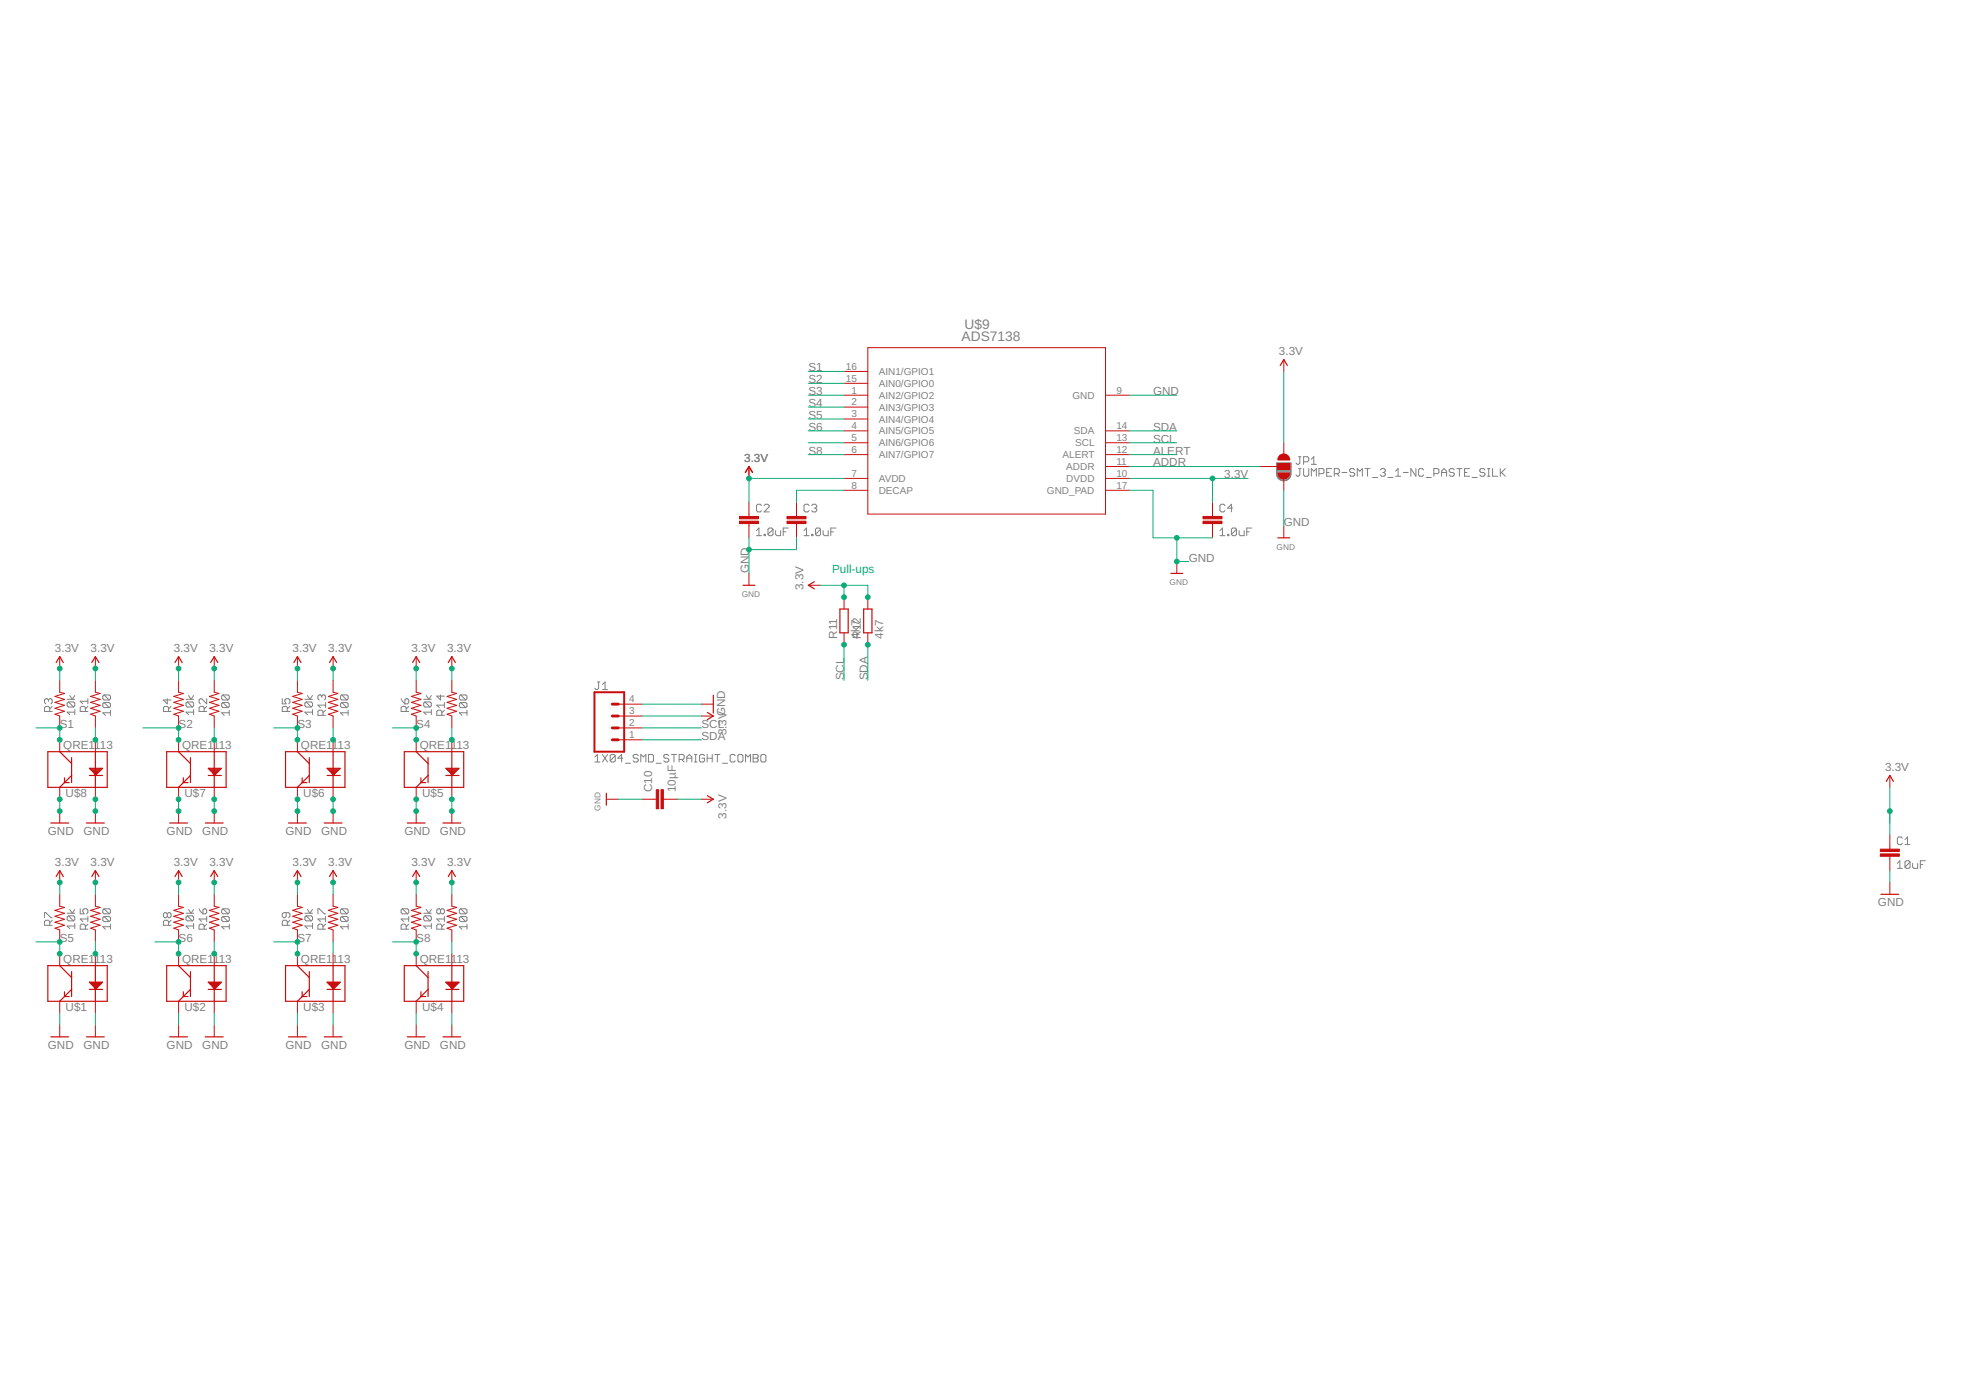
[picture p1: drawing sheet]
<svg xmlns="http://www.w3.org/2000/svg" width="420mm" height="297mm" viewBox="0 0 420 297" stroke-linecap="round" stroke-linejoin="round" font-family="sans-serif">
<g fill="none" stroke="#808080" stroke-width=".21">
<path d="M277.5 97.6h.5M277.8 97.6v1.4l-.3 .2h-.3l-.2-.2M278.6 98.7h.8l.3-.3v-.5l-.3-.3h-.8v1.6M280.2 99.2h1.1M280.2 98.1l.6-.5v1.6M161.7 113.4l.5-.6v1.7M161.7 114.5h1.1M162.8 108l-.3-.2h-.6l-.2 .2v1.1l.2 .3h.6l.3-.3M163.3 114.2h.3v.3h-.3zM163.3 108l.3-.2h.5l.3 .2v.3l-1.1 1.1h1.1M165.2 113.1v1.1l-.3 .3h-.5l-.3-.3M165.2 113.1l-.3-.3h-.5l-.3 .3v1.1"/>
<path d="M165.2 113.1l-1.1 1.1M165.8 113.4v.8l.2 .3h.8v-1.1M167.4 113.6h.5M168.5 112.8h-1.1v1.7M171.8 114.5h1.1M171.8 113.4l.6-.6v1.7M172.9 108l-.3-.2h-.5l-.3 .2v1.1l.3 .3h.5l.3-.3M173.5 114.2h.2v.3h-.2zM173.5 108l.2-.2h.6l.2 .2v.3l-.2 .3M174 108.6h.3M174.3 108.6l.2 .2v.3l-.2 .3h-.6l-.2-.3M175.4 113.1v1.1l-.3 .3h-.6l-.2-.3"/>
<path d="M175.4 113.1l-.3-.3h-.6l-.2 .3v1.1M175.4 113.1l-1.1 1.1M175.9 113.4v.8l.3 .3h.8v-1.1M177.5 113.6h.6M178.6 112.8h-1.1v1.7M260.7 114.5h1.1M260.7 113.4l.6-.6v1.7M261.8 108l-.3-.2h-.5l-.3 .2v1.1l.3 .3h.5l.3-.3M262.4 114.2h.2v.3h-.2zM263.4 108.6h-1l.8-.8v1.6M264.2 113.1v1.1l-.2 .3h-.6l-.2-.3M264.2 113.1l-.2-.3h-.6l-.2 .3v1.1"/>
<path d="M264.2 113.1l-1 1.1M264.8 113.4v.8l.3 .3h.8v-1.1M266.4 113.6h.6M267.5 112.8h-1.1v1.7M277.5 100.1h.5M277.8 100.1v1.4l-.3 .3h-.3l-.2-.3M278.6 100.1v1.4l.3 .3h.5l.3-.3v-1.4M280.2 101.8v-1.7l.6 .6 .5-.6v1.7M281.9 101.2h.8l.3-.2v-.6l-.3-.3h-.8v1.7M283.5 101h.6M284.6 100.1h-1.1v1.7h1.1M285.2 101.2h.8l.2-.2v-.6l-.2-.3h-.8v1.7"/>
<path d="M285.7 101.2l.5 .6M286.8 101h1.1M289.5 100.4l-.3-.3h-.5l-.3 .3v.3l.3 .3h.5l.3 .2v.3l-.3 .3h-.5l-.3-.3M290.1 101.8v-1.7l.5 .6 .5-.6v1.7M291.7 100.1h1.1M292.2 100.1v1.7M293.3 102h1.1M295 100.4l.3-.3h.5l.3 .3v.3l-.3 .3M295.5 101h.3M295.8 101l.3 .2v.3l-.3 .3h-.5l-.3-.3M296.6 102h1.1M298.3 101.8h1"/>
<path d="M298.3 100.7l.5-.6v1.7M299.9 101h1.1M302.6 100.1v1.7l-1.1-1.7v1.7M304.2 100.4l-.2-.3h-.6l-.2 .3v1.1l.2 .3h.6l.2-.3M304.8 102h1.1M306.4 101.2h.9l.2-.2v-.6l-.2-.3h-.9v1.7M308.1 101h1.1M308.1 101.8v-1.1l.5-.6 .6 .6v1.1M310.8 100.4l-.3-.3h-.5l-.3 .3v.3l.3 .3h.5l.3 .2v.3l-.3 .3h-.5l-.3-.3M311.3 100.1h1.1M311.9 100.1v1.7M313 101h.5"/>
<path d="M314.1 100.1h-1.1v1.7h1.1M314.6 102h1.1M317.4 100.4l-.3-.3h-.6l-.2 .3v.3l.2 .3h.6l.3 .2v.3l-.3 .3h-.6l-.2-.3M317.9 101.8h.5M317.9 100.1h.5M318.2 100.1v1.7M319 100.1v1.7h1.1M320.6 100.1v1.7M320.9 101l.8 .8M321.7 100.1l-1.1 1.1M10.4 149.6l-.3-.3h-.3l-.3 .3v.5l.3 .3M10.4 149.6l.2-.3h.3l.3 .3v.5l-.3 .3"/>
<path d="M10.4 149.6v.3M10.6 152v-.8l-.2-.2h-.6l-.3 .2v.8h1.7M11.2 151l-.6 .5M14.4 149.4h1.6M14.6 150h1.1l.3 .3v.5l-.3 .3M14.6 150l-.2 .3v.5l.2 .3h1.1M14.6 150l1.1 1.1M14.9 148.6l.6 .8 .5-.8M16 152.2h-1.6l.5 .5M16 151.6v1.1M18.2 152v-.8l-.2-.2h-.6l-.3 .2v.8h1.7M18.8 151l-.6 .5"/>
<path d="M18.8 149.9h-1.7l.6 .5M18.8 149.3v1.1M22.2 148.5h1.1l.3 .3v.5l-.3 .3M22.2 150.1h1.1l.3 .3v.5l-.3 .3M22.2 150.1l-.2 .3v.5l.2 .3h1.1M22.2 148.5l-.2 .3v.5l.2 .3h1.1M22.2 150.1l1.1 1.1M22.2 148.5l1.1 1.1M23.6 152.3h-1.6l.5 .6M23.6 151.8v1.1M35.8 149.3v1.1l-.9-.8h1.7M36 152v-.8l-.2-.2h-.6l-.3 .2v.8h1.7"/>
<path d="M36.6 151l-.6 .5M39.8 149.4h1.6M40 150l-.2 .3v.5l.2 .3h1.1M40 150h1.1l.3 .3v.5l-.3 .3M40 150l1.1 1.1M40.3 148.6l.5 .8 .6-.8M41.4 152.2h-1.6l.5 .5M41.4 151.6v1.1M43.6 152v-.8l-.2-.2h-.6l-.3 .2v.8h1.7M44.2 149.3v1.1l-1.1-1.1h-.3l-.3 .3v.5l.3 .3M44.2 151l-.6 .5M47.6 150.1l-.2 .3v.5l.2 .3h1.1"/>
<path d="M47.6 150.1h1.1l.3 .3v.5l-.3 .3M47.6 148.5l-.2 .3v.5l.2 .3h1.1M47.6 148.5h1.1l.3 .3v.5l-.3 .3M47.6 150.1l1.1 1.1M47.6 148.5l1.1 1.1M49 152.3h-1.6l.5 .6M49 151.8v1.1M60.3 149.3v1.1h.9l-.3-.5v-.3l.3-.3h.5l.3 .3v.5l-.3 .3M61.4 152v-.8l-.2-.2h-.6l-.3 .2v.8h1.7M62 151l-.6 .5M65.2 149.4h1.6M65.4 150l-.2 .3v.5l.2 .3h1.1"/>
<path d="M65.4 150h1.1l.3 .3v.5l-.3 .3M65.4 150l1.1 1.1M65.7 148.6l.5 .8 .6-.8M66.8 152.2h-1.6l.5 .5M66.8 151.6v1.1M68.8 148.8l-.3-.3h-.3l-.3 .3v.5l.3 .3M68.8 148.8l.2-.3h.3l.3 .3v.5l-.3 .3M68.8 148.8v.2M69 152.9v-.9l-.2-.2h-.6l-.3 .2v.9h1.7M69.6 151.8l-.6 .5M69.6 150.7h-1.7l.6 .5M69.6 150.1v1.1"/>
<path d="M73 150.1l-.2 .3v.5l.2 .3h1.1M73 150.1h1.1l.3 .3v.5l-.3 .3M73 148.5l-.2 .3v.5l.2 .3h1.1M73 148.5h1.1l.3 .3v.5l-.3 .3M73 150.1l1.1 1.1M73 148.5l1.1 1.1M74.4 152.3h-1.6l.5 .6M74.4 151.8v1.1M85.7 149.3l.8 1.1M86.8 152v-.8l-.3-.2h-.5l-.3 .2v.8h1.7M86.8 149.3h.3l.3 .3v.5l-.3 .3h-.6v-.8zM87.4 151l-.6 .5"/>
<path d="M90.6 149.4h1.6M90.8 150l-.2 .3v.5l.2 .3h1.1M90.8 150h1.1l.3 .3v.5l-.3 .3M90.8 150l1.1 1.1M91.1 148.6l.5 .8 .6-.8M92.2 152.2h-1.6l.5 .5M92.2 151.6v1.1M94.1 148.5v1.1l-.8-.8h1.7M94.4 152.9v-.9l-.3-.2h-.5l-.3 .2v.9h1.7M95 150.7h-1.7l.6 .5M95 151.8l-.6 .5M95 150.1v1.1"/>
<path d="M98.4 150.1l-.2 .3v.5l.2 .3h1.1M98.4 150.1h1.1l.3 .3v.5l-.3 .3M98.4 148.5l-.2 .3v.5l.2 .3h1.1M98.4 148.5h1.1l.3 .3v.5l-.3 .3M98.4 150.1l1.1 1.1M98.4 148.5l1.1 1.1M99.8 152.3h-1.6l.5 .6M99.8 151.8v1.1M127.7 145.7h.5M127.9 145.7v1.4l-.2 .3h-.3l-.3-.3M128.8 147.4h1M128.8 146.3l.5-.6v1.7"/>
<path d="M127.1 161.8l.6-.6v1.6M127.1 162.8h1.1M128.8 161.2l1 1.6M129.8 161.2l-1 1.6M131.5 161.5v1.1l-.3 .2h-.5l-.3-.2M131.5 161.5l-.3-.3h-.5l-.3 .3v1.1M131.5 161.5l-1.1 1.1M133.1 162h-1.1l.8-.8v1.6M133.7 163.1h1M136.4 161.5l-.3-.3h-.5l-.3 .3v.3l.3 .2h.5l.3 .3v.3l-.3 .2h-.5l-.3-.2M136.9 162.8v-1.6l.6 .6 .5-.6v1.6M138.6 161.2h.8l.3 .3v1.1l-.3 .2h-.8z"/>
<path d="M140.2 163.1h1.1M142.9 161.5l-.2-.3h-.6l-.2 .3v.3l.2 .2h.6l.2 .3v.3l-.2 .2h-.6l-.2-.2M143.5 161.2h1.1M144 161.2v1.6M145.1 162.3h.8l.3-.3v-.5l-.3-.3h-.8v1.6M145.7 162.3l.5 .5M146.8 162h1M146.8 162.8v-1l.5-.6 .5 .6v1M148.4 162.8h.5M148.4 161.2h.5M148.7 161.2v1.6M150.6 161.5l-.3-.3h-.5l-.3 .3v1.1l.3 .2h.5l.3-.2v-.6h-.6"/>
<path d="M151.1 162h1.1M151.1 161.2v1.6M152.2 161.2v1.6M152.8 161.2h1.1M153.3 161.2v1.6M154.4 163.1h1.1M157.1 161.5l-.2-.3h-.6l-.3 .3v1.1l.3 .2h.6l.2-.2M157.7 161.5l.2-.3h.6l.3 .3v1.1l-.3 .2h-.6l-.2-.2zM159.3 162.8v-1.6l.6 .6 .5-.6v1.6M161 161.2h.8l.2 .3v.3l-.2 .2 .2 .3v.3l-.2 .2h-.8zM161 162h.8M162.6 161.5l.3-.3h.5l.3 .3v1.1l-.3 .2h-.5l-.3-.2z"/>
<path d="M406.6 179.1l-.3-.2h-.6l-.2 .2v1.1l.2 .3h.6l.3-.3M407.1 179.4l.5-.5v1.6M9.5 196.1v-1.1h.3l1.1 1.1h.3M10.6 197.7v-.8l-.2-.2h-.6l-.3 .2v.8h1.7M11.2 196.7l-.6 .5M14.4 195.2h1.6M14.6 195.7h1.1l.3 .3v.5l-.3 .3M14.6 195.7l-.2 .3v.5l.2 .3h1.1M14.6 195.7l1.1 1.1M14.9 194.4l.6 .8 .5-.8M16 197.3v1.1M16 197.9h-1.6l.5 .5"/>
<path d="M17.1 194.2v1.1h.9l-.3-.5v-.3l.3-.3h.5l.3 .3v.5l-.3 .3M18.2 198.6v-.8l-.2-.3h-.6l-.3 .3v.8h1.7M18.8 196.4h-1.7l.6 .5M18.8 195.9v1M18.8 197.5l-.6 .5M22.2 194.2h1.1l.3 .3v.5l-.3 .3M22.2 195.9h1.1l.3 .2v.6l-.3 .2M22.2 194.2l-.2 .3v.5l.2 .3h1.1M22.2 195.9l-.2 .2v.6l.2 .2h1.1M22.2 195.9l1.1 1M22.2 194.2l1.1 1.1M23.6 197.5v1.1"/>
<path d="M23.6 198h-1.6l.5 .6M35.8 195.3l-.3-.3h-.3l-.3 .3v.5l.3 .3h.3l.3-.3M35.8 195.3v.5M35.8 195.3l.2-.3h.3l.3 .3v.5l-.3 .3h-.3l-.2-.3M36 197.7v-.8l-.2-.2h-.6l-.3 .2v.8h1.7M36.6 196.7l-.6 .5M39.8 195.2h1.6M40 195.7h1.1l.3 .3v.5l-.3 .3M40 195.7l-.2 .3v.5l.2 .3h1.1M40 195.7l1.1 1.1M40.3 194.4l.5 .8 .6-.8M41.4 197.3v1.1"/>
<path d="M41.4 197.9h-1.6l.5 .5M42.5 194.2l.3 .6 .6 .5M43.6 194.2h.3l.3 .3v.5l-.3 .3h-.5v-.8zM43.6 198.6v-.8l-.2-.3h-.6l-.3 .3v.8h1.7M44.2 196.4h-1.7l.6 .5M44.2 195.9v1M44.2 197.5l-.6 .5M47.6 194.2h1.1l.3 .3v.5l-.3 .3M47.6 195.9h1.1l.3 .2v.6l-.3 .2M47.6 194.2l-.2 .3v.5l.2 .3h1.1M47.6 195.9l-.2 .2v.6l.2 .2h1.1M47.6 195.9l1.1 1"/>
<path d="M47.6 194.2l1.1 1.1M49 197.5v1.1M49 198h-1.6l.5 .6M61.2 195v.8l-.3 .3h-.3l-.3-.3v-.5l.3-.3h1.1l.3 .3v.5l-.3 .3M61.4 197.7v-.8l-.2-.2h-.6l-.3 .2v.8h1.7M62 196.7l-.6 .5M65.2 195.2h1.6M65.4 195.7h1.1l.3 .3v.5l-.3 .3M65.4 195.7l-.2 .3v.5l.2 .3h1.1M65.4 195.7l1.1 1.1M65.7 194.4l.5 .8 .6-.8M66.8 197.3v1.1"/>
<path d="M66.8 197.9h-1.6l.5 .5M67.9 195.3v-1.1h.3l1.1 1.1h.3M69 198.6v-.8l-.2-.3h-.6l-.3 .3v.8h1.7M69.6 196.4h-1.7l.6 .5M69.6 195.9v1M69.6 197.5l-.6 .5M73 194.2h1.1l.3 .3v.5l-.3 .3M73 195.9h1.1l.3 .2v.6l-.3 .2M73 194.2l-.2 .3v.5l.2 .3h1.1M73 195.9l-.2 .2v.6l.2 .2h1.1M73 195.9l1.1 1M73 194.2l1.1 1.1"/>
<path d="M74.4 197.5v1.1M74.4 198h-1.6l.5 .6M86 194.2l-.3 .3v.5l.3 .3h1.1M86 194.2h1.1l.3 .3v.5l-.3 .3M86 194.2l1.1 1.1M86.8 198.6v-.8l-.3-.3h-.5l-.3 .3v.8h1.7M87.4 195.9v1M87.4 197.5l-.6 .5M87.4 196.4h-1.7l.6 .5M90.6 195.2h1.6M90.8 195.7h1.1l.3 .3v.5l-.3 .3M90.8 195.7l-.2 .3v.5l.2 .3h1.1"/>
<path d="M90.8 195.7l1.1 1.1M91.1 194.4l.5 .8 .6-.8M92.2 197.3v1.1M92.2 197.9h-1.6l.5 .5M94.1 194.5l-.2-.3h-.3l-.3 .3v.5l.3 .3h.3l.2-.3M94.1 194.5l.3-.3h.3l.3 .3v.5l-.3 .3h-.3l-.3-.3M94.1 194.5v.5M94.4 198.6v-.8l-.3-.3h-.5l-.3 .3v.8h1.7M95 196.4h-1.7l.6 .5M95 195.9v1M95 197.5l-.6 .5M98.4 194.2h1.1l.3 .3v.5l-.3 .3"/>
<path d="M98.4 195.9h1.1l.3 .2v.6l-.3 .2M98.4 194.2l-.2 .3v.5l.2 .3h1.1M98.4 195.9l-.2 .2v.6l.2 .2h1.1M98.4 195.9l1.1 1M98.4 194.2l1.1 1.1M99.8 197.5v1.1M99.8 198h-1.6l.5 .6M405.5 184.5l.5-.6v1.7M405.5 185.6h1.1M407.1 180.5h1.1M408.2 184.2v1.1l-.3 .3h-.5l-.3-.3M408.2 184.2l-.3-.3h-.5l-.3 .3v1.1"/>
<path d="M408.2 184.2l-1.1 1.1M408.7 184.5v.8l.3 .3h.8v-1.1M410.4 184.8h.5M411.5 183.9h-1.1v1.7"/>
</g>
<g fill="none" stroke="#808080" stroke-width=".25">
<path d="M272.8 99.9h3.1M272.8 99.7h3.1M272.8 99.5h3.1M272.8 99.3h3.1M272.8 99.1h3.1M272.8 101.3h3.1M272.8 101h3.1M272.8 100.8h3.1M272.8 100.6h3.1M272.8 100.4h3.1M272.8 100.2h3.1M272.9 101.5h2.9"/>
<path d="M272.9 101.7l-.1-2.8h3.1l-.1 2.8M272.9 101.7l.5 .7M272.9 101.7h2.9M273 101.9h2.7M273.2 102.2h2.3M273.4 102.4a1.53 1.53 0 0 0 1.9 0M273.4 102.4h1.9M273.8 102.6h1.2M275.8 101.7l-.5 .7"/>
</g>
<g fill="none" stroke="#c90d0c" stroke-width=".25">
<path d="M273.6 78.1l.8-1.3 .7 1.3M159.3 101l.8-1.3 .7 1.3M273.1 114.9h2.5M158.8 125.1h2.5M174 124.3l-1.2 .8 1.2 .7M179.5 130.2h1.8v5h-1.8zM184.6 130.2h1.8v5h-1.8zM250.2 122.5h2.6M12 141.6l.8-1.3 .7 1.3M19.6 141.6l.8-1.3 .7 1.3M37.4 141.6l.8-1.3 .7 1.3M45 141.6l.8-1.3 .7 1.3"/>
<path d="M62.8 141.6l.8-1.3 .7 1.3M70.4 141.6l.8-1.3 .7 1.3M88.2 141.6l.7-1.3 .8 1.3M95.8 141.6l.8-1.3 .7 1.3M151.2 152.3l1.2 .7-1.2 .8M152.4 148.6v3.8M10.2 160.6h12.7v7.7h-12.7zM10.9 175.9h3.8M12.8 160.6l2.5 2.6M13.8 166.2v1h1M15.3 161.9v5.3M15.3 165.7l-2.5 2.6"/>
<path d="M18.5 175.9h3.8M19.1 165.7h2.8M19.1 164.2h2.8l-1.5 1.5-.3-.5zM19.3 164.4h2.4M19.5 164.6h2M19.7 164.8h1.6M20 165.1h1M20.2 165.3h.6M20.3 165.5h.3M20.4 160.6v7.7M35.6 160.6h12.7v7.7h-12.7zM36.3 175.9h3.8"/>
<path d="M38.2 160.6l2.5 2.6M39.2 166.2v1h1M40.7 161.9v5.3M40.7 165.7l-2.5 2.6M43.9 175.9h3.8M44.5 165.7h2.8M44.5 164.2h2.8l-1.5 1.5-.3-.5zM44.7 164.4h2.4M44.9 164.6h2M45.1 164.8h1.6M45.4 165.1h1M45.6 165.3h.6"/>
<path d="M45.7 165.5h.3M45.8 160.6v7.7M61 160.6h12.7v7.7h-12.7zM61.7 175.9h3.8M63.6 160.6l2.5 2.6M64.6 166.2v1h1M66.1 165.7l-2.5 2.6M66.1 161.9v5.3M69.3 175.9h3.8M69.9 165.7h2.8M69.9 164.2h2.8l-1.5 1.5-.3-.5zM70.1 164.4h2.4"/>
<path d="M70.3 164.6h2M70.5 164.8h1.6M70.8 165.1h1M71 165.3h.6M71.1 165.5h.3M71.2 160.6v7.7M86.4 160.6h12.7v7.7h-12.7zM87 175.9h3.8M88.9 160.6l2.6 2.6M90 166.2v1h1M91.5 165.7l-2.6 2.6M91.5 161.9v5.3"/>
<path d="M94.7 175.9h3.8M95.3 165.7h2.8M95.3 164.2h2.8l-1.5 1.5-.3-.5zM95.5 164.4h2.4M95.7 164.6h2M95.9 164.8h1.6M96.2 165.1h1M96.4 165.3h.6M96.5 165.5h.3M96.6 160.6v7.7M129.6 169.5v2.6M151.2 170l1.2 .8-1.2 .8"/>
<path d="M403.1 167l.8-1.3 .7 1.3M12 187.3l.8-1.3 .7 1.3M19.6 187.3l.8-1.3 .7 1.3M37.4 187.3l.8-1.3 .7 1.3M45 187.3l.8-1.3 .7 1.3M62.8 187.3l.8-1.3 .7 1.3M70.4 187.3l.8-1.3 .7 1.3M88.2 187.3l.7-1.3 .8 1.3M95.8 187.3l.8-1.3 .7 1.3M402 191.1h3.8M10.2 206.4h12.7v7.6h-12.7zM12.8 206.4l2.5 2.5"/>
<path d="M13.8 211.9v1.1h1M15.3 207.6v5.4M15.3 211.4l-2.5 2.6M19.1 211.4h2.8M19.1 209.9h2.8l-1.5 1.5-.3-.5zM19.4 210.2h2.3M19.6 210.4h1.8M19.8 210.6h1.4M20 210.8h1M20.2 211.1h.6M20.3 211.3h.2M20.4 206.4v7.6"/>
<path d="M35.6 206.4h12.7v7.6h-12.7zM38.2 206.4l2.5 2.5M39.2 211.9v1.1h1M40.7 207.6v5.4M40.7 211.4l-2.5 2.6M44.5 211.4h2.8M44.5 209.9h2.8l-1.5 1.5-.3-.5zM44.8 210.2h2.3M45 210.4h1.8M45.2 210.6h1.4M45.4 210.8h1M45.6 211.1h.6"/>
<path d="M45.7 211.3h.2M45.8 206.4v7.6M61 206.4h12.7v7.6h-12.7zM63.6 206.4l2.5 2.5M64.6 211.9v1.1h1M66.1 207.6v5.4M66.1 211.4l-2.5 2.6M69.9 211.4h2.8M69.9 209.9h2.8l-1.5 1.5-.3-.5zM70.2 210.2h2.3M70.4 210.4h1.8M70.6 210.6h1.4"/>
<path d="M70.8 210.8h1M71 211.1h.6M71.1 211.3h.2M71.2 206.4v7.6M86.4 206.4h12.7v7.6h-12.7zM88.9 206.4l2.6 2.5M90 211.9v1.1h1M91.5 207.6v5.4M91.5 211.4l-2.6 2.6M95.3 211.4h2.8M95.3 209.9h2.8l-1.5 1.5-.3-.5zM95.5 210.2h2.3"/>
<path d="M95.8 210.4h1.8M96 210.6h1.4M96.2 210.8h1M96.4 211.1h.5M96.5 211.3h.2M96.6 206.4v7.6M10.9 221.6h3.8M18.5 221.6h3.8M36.3 221.6h3.8M43.9 221.6h3.8M61.7 221.6h3.8M69.3 221.6h3.8"/>
<path d="M87 221.6h3.8M94.7 221.6h3.8"/>
</g>
<g fill="none" stroke="#c90d0c" stroke-width=".21">
<path d="M180.4 79.4h5.1M185.5 74.3h50.8v35.6h-50.8zM274.4 76.8v2.6M160.1 99.7v2.5M180.4 84.5h5.1M180.4 87h5.1M180.4 89.5h5.1M180.4 92.1h5.1M180.4 94.6h5.1M180.4 97.2h5.1M180.4 81.9h5.1M236.3 84.5h5"/>
<path d="M236.3 92.1h5M236.3 94.6h5M236.3 99.7h5M236.3 97.2h5M269.3 99.7h3.8M273.1 99.1h2.5v1.2h-2.5zM274.4 94.6v2.6M160.1 107.3v3.1M160.1 111.9v3M170.2 107.3v3.1M170.2 111.9v3M180.4 102.2h5.1"/>
<path d="M180.4 104.8h5.1M236.3 102.2h5M236.3 104.8h5M251.5 120v2.5M259.1 107.3v3.1M259.1 111.9v3M274.4 102.2v2.6M274.4 112.4v2.5M160.1 122.5v2.6M172.8 125.1h2.5M180.4 127.6v2.6M180.4 135.2v2.6"/>
<path d="M185.5 127.6v2.6M185.5 135.2v2.6M12.8 140.3v2.6M12.8 145.4v2.5l1 .3-2.1 .6 2.1 .7-2.1 .6 2.1 .6-2.1 .7 2.1 .6-2.1 .6 1.1 .4v2.6M12.8 158.1v2.5M20.4 140.3v2.6M20.4 145.4v2.5l1 .3-2 .6 2 .7-2 .6 2 .6-2 .7 2 .6-2 .6 1 .4v2.6M20.4 158.1v2.5M38.2 140.3v2.6M38.2 145.4v2.5l1 .3-2.1 .6 2.1 .7-2.1 .6 2.1 .6-2.1 .7 2.1 .6-2.1 .6 1.1 .4v2.6M38.2 158.1v2.5M45.8 140.3v2.6"/>
<path d="M45.8 145.4v2.5l1 .3-2 .6 2 .7-2 .6 2 .6-2 .7 2 .6-2 .6 1 .4v2.6M45.8 158.1v2.5M63.6 140.3v2.6M63.6 145.4v2.5l1 .3-2.1 .6 2.1 .7-2.1 .6 2.1 .6-2.1 .7 2.1 .6-2.1 .6 1.1 .4v2.6M63.6 158.1v2.5M71.2 140.3v2.6M71.2 145.4v2.5l1 .3-2 .6 2 .7-2 .6 2 .6-2 .7 2 .6-2 .6 1 .4v2.6M71.2 158.1v2.5M88.9 140.3v2.6M88.9 145.4v2.5l1.1 .3-2.1 .6 2.1 .7-2.1 .6 2.1 .6-2.1 .7 2.1 .6-2.1 .6 1 .4v2.6M88.9 158.1v2.5M96.6 140.3v2.6"/>
<path d="M96.6 145.4v2.5l1 .3-2.1 .6 2.1 .7-2.1 .6 2.1 .6-2.1 .7 2.1 .6-2.1 .6 1.1 .4v2.6M96.6 158.1v2.5M132.1 158.1h5.1M132.1 155.6h5.1M132.1 153h5.1M132.1 150.5h5.1M149.9 153h2.5M149.9 150.5h2.5M12.8 168.3v2.5M12.8 173.3v2.6M20.4 168.3v2.5M20.4 173.3v2.6"/>
<path d="M38.2 168.3v2.5M38.2 173.3v2.6M45.8 168.3v2.5M45.8 173.3v2.6M63.6 168.3v2.5M63.6 173.3v2.6M71.2 168.3v2.5M71.2 173.3v2.6M88.9 168.3v2.5M88.9 173.3v2.6M96.6 168.3v2.5M96.6 173.3v2.6"/>
<path d="M129.6 170.8h2.5M137.2 170.8h3.1M141.8 170.8h3M149.9 170.8h2.5M403.9 165.7v2.6M403.9 178.4v3.1M12.8 186v2.6M12.8 191.1v2.6l1 .2-2.1 .6 2.1 .7-2.1 .6 2.1 .6-2.1 .7 2.1 .6-2.1 .7 1.1 .3v2.6M20.4 186v2.6M20.4 191.1v2.6l1 .2-2 .6 2 .7-2 .6 2 .6-2 .7 2 .6-2 .7 1 .3v2.6M38.2 186v2.6M38.2 191.1v2.6l1 .2-2.1 .6 2.1 .7-2.1 .6 2.1 .6-2.1 .7 2.1 .6-2.1 .7 1.1 .3v2.6"/>
<path d="M45.8 186v2.6M45.8 191.1v2.6l1 .2-2 .6 2 .7-2 .6 2 .6-2 .7 2 .6-2 .7 1 .3v2.6M63.6 186v2.6M63.6 191.1v2.6l1 .2-2.1 .6 2.1 .7-2.1 .6 2.1 .6-2.1 .7 2.1 .6-2.1 .7 1.1 .3v2.6M71.2 186v2.6M71.2 191.1v2.6l1 .2-2 .6 2 .7-2 .6 2 .6-2 .7 2 .6-2 .7 1 .3v2.6M88.9 186v2.6M88.9 191.1v2.6l1.1 .2-2.1 .6 2.1 .7-2.1 .6 2.1 .6-2.1 .7 2.1 .6-2.1 .7 1 .3v2.6M96.6 186v2.6M96.6 191.1v2.6l1 .2-2.1 .6 2.1 .7-2.1 .6 2.1 .6-2.1 .7 2.1 .6-2.1 .7 1.1 .3v2.6M403.9 183v3M403.9 188.6v2.5"/>
<path d="M12.8 203.8v2.6M12.8 214v2.5M12.8 219.1v2.5M20.4 203.8v2.6M20.4 214v2.5M20.4 219.1v2.5M38.2 203.8v2.6M38.2 214v2.5M38.2 219.1v2.5M45.8 203.8v2.6M45.8 214v2.5M45.8 219.1v2.5"/>
<path d="M63.6 203.8v2.6M63.6 214v2.5M63.6 219.1v2.5M71.2 203.8v2.6M71.2 214v2.5M71.2 219.1v2.5M88.9 203.8v2.6M88.9 214v2.5M88.9 219.1v2.5M96.6 203.8v2.6M96.6 214v2.5M96.6 219.1v2.5"/>
</g>
<g fill="#c90d0c" stroke="#c90d0c" stroke-width=".21">
<path d="M141.3 168.8h.5v4h-.5z"/>
<path d="M140.3 168.8h.5v4h-.5z"/>
<path d="M158 111.4h4.1v.5h-4.1z"/>
<path d="M158 110.4h4.1v.5h-4.1z"/>
<path d="M168.2 111.4h4.1v.5h-4.1z"/>
<path d="M168.2 110.4h4.1v.5h-4.1z"/>
<path d="M257.1 111.4h4.1v.5h-4.1z"/>
<path d="M257.1 110.4h4.1v.5h-4.1z"/>
<path d="M273.1 99.1h2.5v1.2h-2.5z"/>
<path d="M401.8 182.5h4.1v.5h-4.1z"/>
<path d="M401.8 181.5h4.1v.5h-4.1z"/>
</g>
<path d="M127 147.9h6.4v12.7h-6.4z" fill="none" stroke="#c90d0c" stroke-width=".42"/>
<path d="M130.9 153h1.2M130.9 155.6h1.2M130.9 158.1h1.2M130.9 150.5h1.2" fill="none" stroke="#c90d0c" stroke-width=".61"/>
<g fill="#c90d0c" stroke="#c90d0c" stroke-width=".21">
<path d="M273.1 101.1h2.5a1.27 1.27 0 0 1-1.2 1.3 1.27 1.27 0 0 1-1.3-1.3z" fill-rule="evenodd"/>
<path d="M273.5 97.3a1.29 1.29 0 0 1 1.4-.2 1.29 1.29 0 0 1 .7 1.2h-2.5l.1-.5z" fill-rule="evenodd"/>
</g>
<g fill="none" stroke="#0dab76" stroke-width=".21">
<path d="M172.8 79.4h7.6M274.4 79.4v15.2M172.8 81.9h7.6M172.8 84.5h7.6M172.8 87h7.6M172.8 89.5h7.6M172.8 92.1h7.6M172.8 94.6h7.6M172.8 97.2h7.6M241.3 84.5h10.2M241.3 92.1h10.2M241.3 94.6h10.2"/>
<path d="M241.3 97.2h10.2M241.3 99.7h28M160.1 114.9v7.6M170.2 114.9v2.6h-10.1M180.4 102.2h-20.3v5.1M180.4 104.8h-10.2v2.5M241.3 104.8h5.1v10.1h12.7M241.3 102.2h25.4M251.5 114.9v5.1h2.5M259.1 102.2v5.1M274.4 104.8v7.6M175.3 125.1h10.2v2.5"/>
<path d="M180.4 125.1v2.5M180.4 137.8v7.6M185.5 137.8v7.6M7.7 155.6h5.1v2.5M12.8 142.9v2.5M20.4 142.9v2.5M20.4 155.6v2.5M30.5 155.6h7.7v2.5M38.2 142.9v2.5M45.8 142.9v2.5M45.8 155.6v2.5M58.5 155.6h5.1v2.5"/>
<path d="M63.6 142.9v2.5M71.2 142.9v2.5M71.2 155.6v2.5M83.9 155.6h5v2.5M88.9 142.9v2.5M96.6 142.9v2.5M96.6 155.6v2.5M137.2 155.6h12.7M137.2 150.5h12.7M137.2 153h12.7M137.2 158.1h12.7M12.8 170.8v2.5"/>
<path d="M20.4 170.8v2.5M38.2 170.8v2.5M45.8 170.8v2.5M63.6 170.8v2.5M71.2 170.8v2.5M88.9 170.8v2.5M96.6 170.8v2.5M132.1 170.8h5.1M144.8 170.8h5.1M403.9 168.3v10.1M12.8 188.6v2.5M20.4 188.6v2.5"/>
<path d="M38.2 188.6v2.5M45.8 188.6v2.5M63.6 188.6v2.5M71.2 188.6v2.5M88.9 188.6v2.5M96.6 188.6v2.5M403.9 186v2.6M7.7 201.3h5.1v2.5M12.8 216.5v2.6M20.4 201.3v2.5M20.4 216.5v2.6M33.1 201.3h5.1v2.5"/>
<path d="M38.2 216.5v2.6M45.8 201.3v2.5M45.8 216.5v2.6M58.5 201.3h5.1v2.5M63.6 216.5v2.6M71.2 201.3v2.5M71.2 216.5v2.6M83.9 201.3h5v2.5M88.9 216.5v2.6M96.6 201.3v2.5M96.6 216.5v2.6"/>
</g>
<g fill="#0dab76" stroke="#0dab76" stroke-width=".21">
<circle cx="20.4" cy="158.1" r=".51"/>
<circle cx="45.8" cy="158.1" r=".51"/>
<circle cx="71.2" cy="158.1" r=".51"/>
<circle cx="96.6" cy="158.1" r=".51"/>
<circle cx="20.4" cy="203.8" r=".51"/>
<circle cx="45.8" cy="203.8" r=".51"/>
<circle cx="12.8" cy="158.1" r=".51"/>
<circle cx="12.8" cy="155.6" r=".51"/>
<circle cx="38.2" cy="158.1" r=".51"/>
<circle cx="38.2" cy="155.6" r=".51"/>
<circle cx="63.6" cy="158.1" r=".51"/>
<circle cx="63.6" cy="155.6" r=".51"/>
<circle cx="88.9" cy="158.1" r=".51"/>
<circle cx="88.9" cy="155.6" r=".51"/>
<circle cx="12.8" cy="203.8" r=".51"/>
<circle cx="12.8" cy="201.3" r=".51"/>
<circle cx="38.2" cy="203.8" r=".51"/>
<circle cx="38.2" cy="201.3" r=".51"/>
<circle cx="63.6" cy="203.8" r=".51"/>
<circle cx="63.6" cy="201.3" r=".51"/>
<circle cx="88.9" cy="203.8" r=".51"/>
<circle cx="88.9" cy="201.3" r=".51"/>
<circle cx="20.4" cy="170.8" r=".51"/>
<circle cx="20.4" cy="173.3" r=".51"/>
<circle cx="12.8" cy="173.3" r=".51"/>
<circle cx="12.8" cy="170.8" r=".51"/>
<circle cx="45.8" cy="170.8" r=".51"/>
<circle cx="45.8" cy="173.3" r=".51"/>
<circle cx="38.2" cy="170.8" r=".51"/>
<circle cx="38.2" cy="173.3" r=".51"/>
<circle cx="71.2" cy="170.8" r=".51"/>
<circle cx="71.2" cy="173.3" r=".51"/>
<circle cx="63.6" cy="170.8" r=".51"/>
<circle cx="63.6" cy="173.3" r=".51"/>
<circle cx="96.6" cy="170.8" r=".51"/>
<circle cx="96.6" cy="173.3" r=".51"/>
<circle cx="88.9" cy="170.8" r=".51"/>
<circle cx="88.9" cy="173.3" r=".51"/>
<circle cx="160.1" cy="117.5" r=".51"/>
<circle cx="251.5" cy="114.9" r=".51"/>
<circle cx="251.5" cy="120" r=".51"/>
<circle cx="403.9" cy="173.3" r=".51"/>
<circle cx="185.5" cy="127.6" r=".51"/>
<circle cx="180.4" cy="125.1" r=".51"/>
<circle cx="180.4" cy="127.6" r=".51"/>
<circle cx="71.2" cy="142.9" r=".51"/>
<circle cx="20.4" cy="142.9" r=".51"/>
<circle cx="45.8" cy="142.9" r=".51"/>
<circle cx="96.6" cy="142.9" r=".51"/>
<circle cx="96.6" cy="188.6" r=".51"/>
<circle cx="71.2" cy="188.6" r=".51"/>
<circle cx="20.4" cy="188.6" r=".51"/>
<circle cx="45.8" cy="188.6" r=".51"/>
<circle cx="12.8" cy="142.9" r=".51"/>
<circle cx="38.2" cy="142.9" r=".51"/>
<circle cx="63.6" cy="142.9" r=".51"/>
<circle cx="88.9" cy="142.9" r=".51"/>
<circle cx="12.8" cy="188.6" r=".51"/>
<circle cx="38.2" cy="188.6" r=".51"/>
<circle cx="63.6" cy="188.6" r=".51"/>
<circle cx="88.9" cy="188.6" r=".51"/>
<circle cx="160.1" cy="102.2" r=".51"/>
<circle cx="259.1" cy="102.2" r=".51"/>
<circle cx="185.5" cy="137.8" r=".51"/>
<circle cx="180.4" cy="137.8" r=".51"/>
</g>
<g font-size="2.9" fill="#808080">
<text x="206.1" y="70.3">U$9</text>
<text x="205.5" y="72.8">ADS7138</text>
</g>
<g font-size="2.5" fill="#808080">
<text x="273.3" y="75.8">3.3V</text>
<text x="172.8" y="79.4">S1</text>
<text x="172.8" y="81.9">S2</text>
<text x="172.8" y="84.5">S3</text>
<text x="172.8" y="87">S4</text>
<text x="172.8" y="89.5">S5</text>
<text x="246.4" y="84.5">GND</text>
<text x="172.8" y="92.1">S6</text>
<text x="246.4" y="92.1">SDA</text>
<text x="246.4" y="94.6">SCL</text>
<text x="159" y="98.7">3.3V</text>
<text x="172.8" y="97.1">S8</text>
<text x="246.4" y="99.7">ADDR</text>
<text x="246.4" y="97.1">ALERT</text>
<text x="261.7" y="102.2">3.3V</text>
<text x="274.4" y="112.4">GND</text>
<text x="160.1" y="122.5" transform="rotate(-90 160.1 122.5)">GND</text>
<text x="254" y="120">GND</text>
<text x="171.7" y="126.1" transform="rotate(-90 171.7 126.1)">3.3V</text>
<text x="178.9" y="136.5" transform="rotate(-90 178.9 136.5)">R11</text>
<text x="183.7" y="136.5" transform="rotate(-90 183.7 136.5)">4k7</text>
<text x="184" y="136.5" transform="rotate(-90 184 136.5)">R12</text>
<text x="188.8" y="136.5" transform="rotate(-90 188.8 136.5)">4k7</text>
<text x="11.7" y="139.3">3.3V</text>
<text x="19.4" y="139.3">3.3V</text>
<text x="37.1" y="139.3">3.3V</text>
<text x="44.8" y="139.3">3.3V</text>
<text x="62.5" y="139.3">3.3V</text>
<text x="70.2" y="139.3">3.3V</text>
<text x="87.9" y="139.3">3.3V</text>
<text x="95.6" y="139.3">3.3V</text>
<text x="180.4" y="145.4" transform="rotate(-90 180.4 145.4)">SCL</text>
<text x="185.5" y="145.4" transform="rotate(-90 185.5 145.4)">SDA</text>
<text x="12.8" y="155.6">S1</text>
<text x="38.2" y="155.6">S2</text>
<text x="63.6" y="155.6">S3</text>
<text x="89" y="155.6">S4</text>
<text x="149.9" y="155.6">SCL</text>
<text x="13.5" y="160.1">QRE1113</text>
<text x="38.9" y="160.1">QRE1113</text>
<text x="64.3" y="160.1">QRE1113</text>
<text x="89.7" y="160.1">QRE1113</text>
<text x="149.9" y="158.1">SDA</text>
<text x="155.2" y="157.1" transform="rotate(-90 155.2 157.1)">3.3VGND</text>
<text x="402.9" y="164.7">3.3V</text>
<text x="14" y="170.3">U$8</text>
<text x="39.4" y="170.3">U$7</text>
<text x="64.8" y="170.3">U$6</text>
<text x="90.2" y="170.3">U$5</text>
<text x="139.4" y="169.3" transform="rotate(-90 139.4 169.3)">C10</text>
<text x="144.4" y="169.3" transform="rotate(-90 144.4 169.3)">10µF</text>
<text x="10.2" y="178.4">GND</text>
<text x="17.8" y="178.4">GND</text>
<text x="35.6" y="178.4">GND</text>
<text x="43.2" y="178.4">GND</text>
<text x="61" y="178.4">GND</text>
<text x="68.6" y="178.4">GND</text>
<text x="86.4" y="178.4">GND</text>
<text x="94" y="178.4">GND</text>
<text x="155.2" y="174.9" transform="rotate(-90 155.2 174.9)">3.3V</text>
<text x="11.7" y="185">3.3V</text>
<text x="19.4" y="185">3.3V</text>
<text x="37.1" y="185">3.3V</text>
<text x="44.8" y="185">3.3V</text>
<text x="62.5" y="185">3.3V</text>
<text x="70.2" y="185">3.3V</text>
<text x="87.9" y="185">3.3V</text>
<text x="95.6" y="185">3.3V</text>
<text x="401.3" y="193.6">GND</text>
<text x="12.8" y="201.3">S5</text>
<text x="38.2" y="201.3">S6</text>
<text x="63.6" y="201.3">S7</text>
<text x="89" y="201.3">S8</text>
<text x="13.5" y="205.8">QRE1113</text>
<text x="38.9" y="205.8">QRE1113</text>
<text x="64.3" y="205.8">QRE1113</text>
<text x="89.7" y="205.8">QRE1113</text>
<text x="14" y="216">U$1</text>
<text x="39.4" y="216">U$2</text>
<text x="64.8" y="216">U$3</text>
<text x="90.2" y="216">U$4</text>
<text x="10.2" y="224.1">GND</text>
<text x="17.8" y="224.1">GND</text>
<text x="35.6" y="224.1">GND</text>
<text x="43.2" y="224.1">GND</text>
<text x="61" y="224.1">GND</text>
<text x="68.6" y="224.1">GND</text>
<text x="86.4" y="224.1">GND</text>
<text x="94" y="224.1">GND</text>
</g>
<text font-size="2.5" fill="#0dab76" x="177.8" y="122.5">Pull-ups</text>
<g font-size="2.1" fill="#808080">
<text x="180.8" y="81.6">15</text>
<text x="180.8" y="79">16</text>
<text x="187.8" y="82.7">AIN0/GPIO0</text>
<text x="187.8" y="80.1">AIN1/GPIO1</text>
<text x="181.9" y="84.1">1</text>
<text x="181.9" y="86.6">2</text>
<text x="181.9" y="89.2">3</text>
<text x="187.8" y="85.2">AIN2/GPIO2</text>
<text x="187.8" y="87.8">AIN3/GPIO3</text>
<text x="229.2" y="85.2">GND</text>
<text x="238.6" y="84.1">9</text>
<text x="181.9" y="91.7">4</text>
<text x="181.9" y="94.3">5</text>
<text x="187.8" y="90.3">AIN4/GPIO4</text>
<text x="187.8" y="92.8">AIN5/GPIO5</text>
<text x="187.8" y="95.4">AIN6/GPIO6</text>
<text x="229.5" y="92.8">SDA</text>
<text x="229.8" y="95.4">SCL</text>
<text x="238.6" y="94.3">13</text>
<text x="238.6" y="91.7">14</text>
<text x="181.9" y="101.9">7</text>
<text x="181.9" y="96.8">6</text>
<text x="187.8" y="97.9">AIN7/GPIO7</text>
<text x="227.1" y="97.9">ALERT</text>
<text x="227.9" y="100.4">ADDR</text>
<text x="238.6" y="101.9">10</text>
<text x="238.6" y="99.3">11</text>
<text x="238.6" y="96.8">12</text>
<text x="181.9" y="104.4">8</text>
<text x="187.8" y="103">AVDD</text>
<text x="187.8" y="105.5">DECAP</text>
<text x="223.7" y="105.5">GND_PAD</text>
<text x="227.9" y="103">DVDD</text>
<text x="238.6" y="104.4">17</text>
<text x="134.5" y="155.2">2</text>
<text x="134.5" y="152.7">3</text>
<text x="134.5" y="150.1">4</text>
<text x="134.5" y="157.7">1</text>
</g>
<g font-size="1.8" fill="#808080">
<text x="272.8" y="117.5">GND</text>
<text x="250" y="125.1">GND</text>
<text x="158.5" y="127.6">GND</text>
<text x="128.3" y="173.2" transform="rotate(-90 128.3 173.2)">GND</text>
</g>
</svg>
